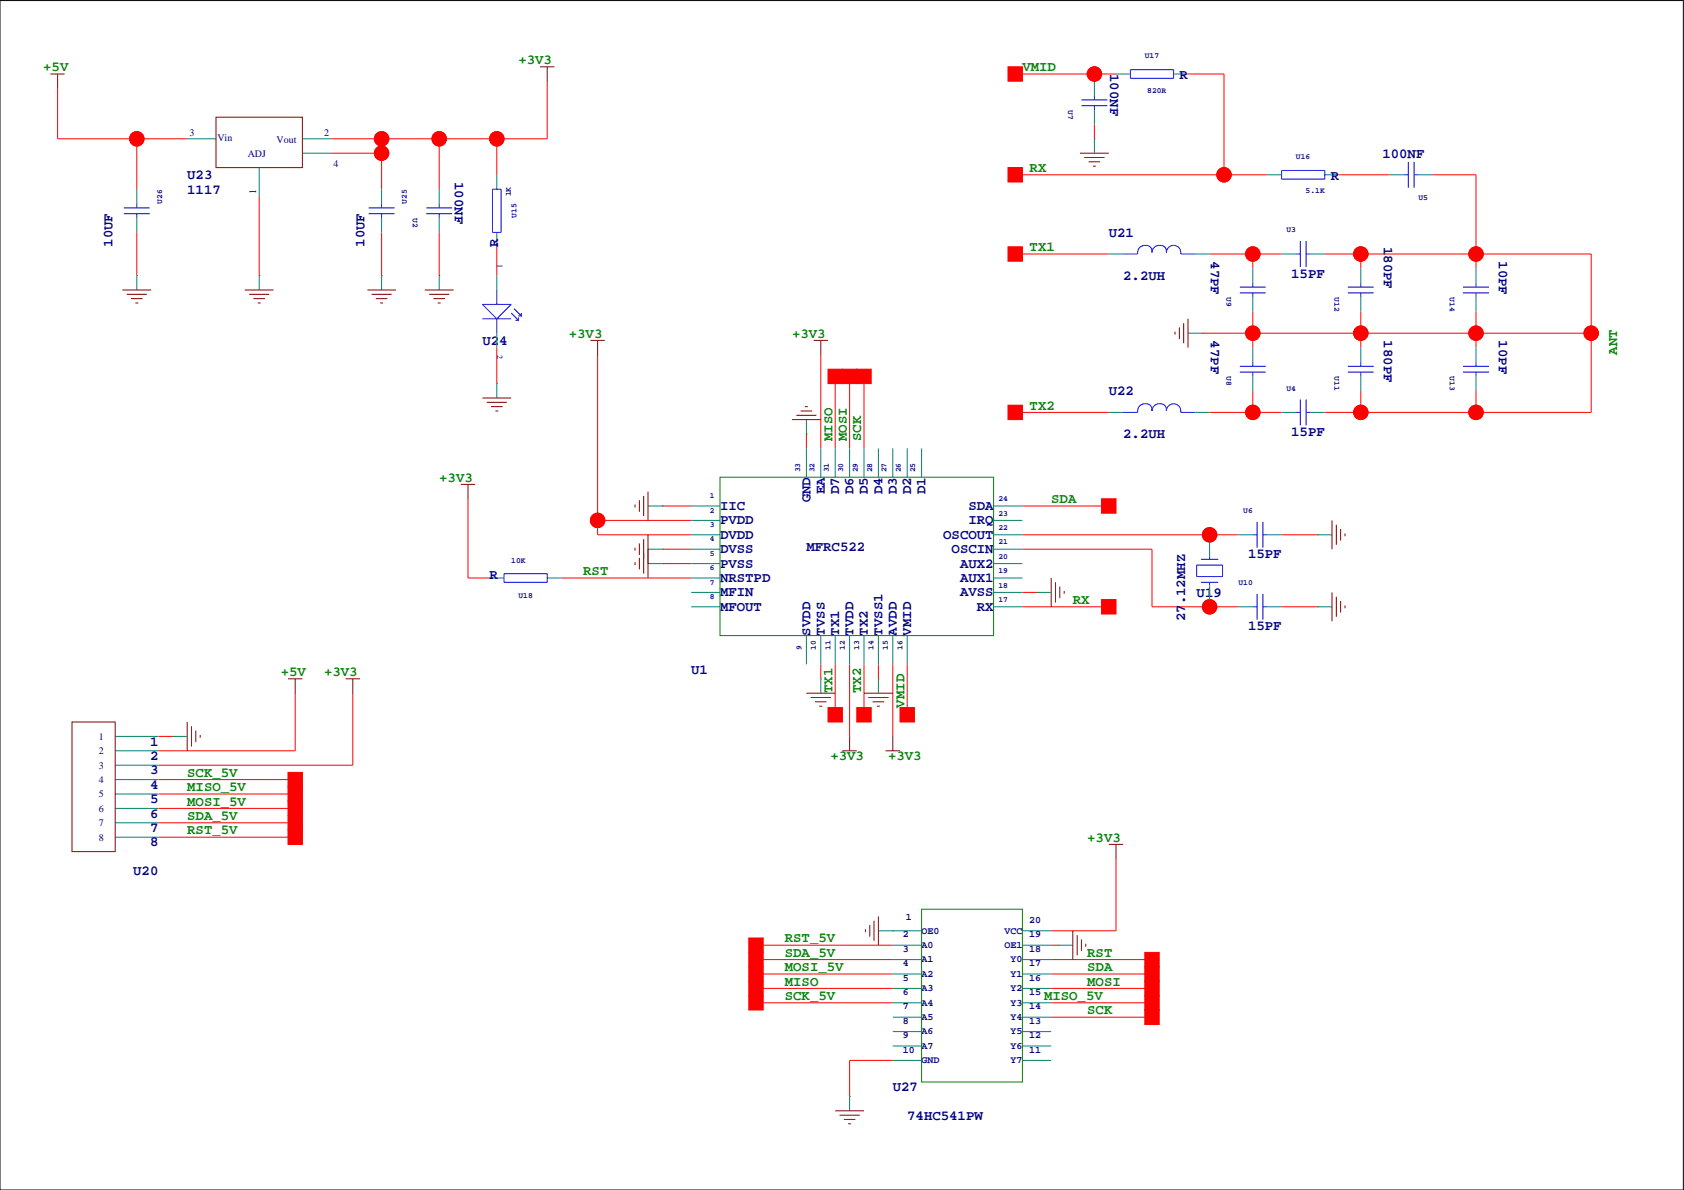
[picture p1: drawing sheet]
<svg xmlns="http://www.w3.org/2000/svg" width="297mm" height="210mm" viewBox="0 0 297 210" stroke-linecap="round" stroke-linejoin="round" font-family="sans-serif">
<path d="M0 .1h296.9v209.8h-296.9z" fill="none" stroke="#000" stroke-width=".18"/>
<g fill="none" stroke="#008080" stroke-width=".18">
<path d="M10.2 15.6h.1M96.5 14.3h.1M193 14.3v2.6M193 19.4v2.5M196.8 13.1h2.6M207 13.1h2.5M24.1 33.4v2.5M24.1 38.5v2.5M33 24.5h5.1M45.7 29.6v5M53.3 24.5h5.1M53.3 27h5.1"/>
<path d="M67.3 33.4v2.5M67.3 38.5v2.5M77.5 33.4v2.5M77.5 38.5v2.5M87.6 30.8v2.6M193 24.5v2.5M223.5 30.8h2.6M233.7 30.8h2.5M245.1 30.8h2.5M250.2 30.8h2.5M24.1 48.6v2.6M45.7 48.6v2.6"/>
<path d="M67.3 48.6v2.6M77.5 48.6v2.6M87.6 41v2.5M87.6 48.6v2.6M87.6 58.8v2.5M195.6 44.8h2.5M209.5 58.8h2.6M210.8 44.8h2.6M221 47.3v2.6M221 52.4v2.6M226.1 44.8h2.5M231.1 44.8h2.6"/>
<path d="M240 47.3v2.6M240 52.4v2.6M260.3 47.3v2.6M260.3 52.4v2.6M87.6 67.7v2.5M105.4 62.6h.1M142.2 74v2.6M142.2 79.1v5.1M144.8 79.1v5.1M147.3 79.1v5.1M149.9 79.1v5.1M152.4 79.1v5.1"/>
<path d="M154.9 79.1v5.1M157.5 79.1v5.1M160 79.1v5.1M162.6 79.1v5.1M195.6 72.7h2.5M210.8 72.7h2.6M221 61.3v2.6M221 66.4v2.5M226.1 72.7h2.5M231.1 72.7h2.6M240 61.3v2.6M240 66.4v2.5"/>
<path d="M260.3 61.3v2.6M260.3 66.4v2.5M82.6 88h.1M114.3 96.9h2.5M114.3 99.4h2.5M114.3 89.3h2.5M121.9 96.9h5.1M121.9 99.4h5.1M121.9 94.3h5.1M121.9 91.8h5.1M121.9 89.3h5.1M175.3 96.9h5"/>
<path d="M175.3 99.4h5M175.3 94.3h5M175.3 91.8h5M175.3 89.3h5M213.4 95.6v2.5M218.4 94.3h2.6M223.5 94.3h2.6M232.4 94.3h2.5M86.4 102h2.5M96.5 102h2.6M121.9 107h5.1M121.9 104.5h5.1"/>
<path d="M121.9 102h5.1M142.2 112.1v5.1M144.8 112.1v5.1M144.8 119.7v2.6M147.3 112.1v5.1M149.9 112.1v5.1M152.4 112.1v5.1M154.9 112.1v5.1M154.9 119.7v2.6M157.5 112.1v5.1M160 112.1v5.1M175.3 107h5"/>
<path d="M175.3 104.5h5M175.3 102h5M182.9 104.5h2.5M213.4 103.2v2.6M218.4 107h2.6M223.5 107h2.6M232.4 107h2.5M20.3 129.9h7.6M20.3 132.4h7.6M20.3 135h7.6M20.3 137.5h7.6M30.5 129.9h2.5"/>
<path d="M52.1 122.3h.1M62.2 122.3h.1M149.9 129.9h.1M157.5 129.9h.1M20.3 140.1h7.6M20.3 142.6h7.6M20.3 145.1h7.6M20.3 147.7h7.6M196.9 151.5h.1M154.9 164.2h7.7M157.5 179.4h5.1M157.5 176.9h5.1"/>
<path d="M157.5 174.3h5.1M157.5 171.8h5.1M157.5 169.3h5.1M157.5 166.7h5.1M180.3 164.2h5.1M180.3 179.4h5.1M180.3 176.9h5.1M180.3 174.3h5.1M180.3 171.8h5.1M180.3 169.3h5.1M180.3 166.7h5.1M186.7 166.7h2.5"/>
<path d="M149.9 193.4v2.5M157.5 187h5.1M157.5 184.5h5.1M157.5 182h5.1M180.3 187h5.1M180.3 184.5h5.1M180.3 182h5.1"/>
<circle cx="144.8" cy="62.6" r="0"/>
</g>
<g fill="none" stroke="#800000" stroke-width=".18">
<path d="M8.9 13.1h2.5M10.2 13.1v2.5M95.2 11.8h2.6M96.5 11.8v2.5M38.1 20.7h15.2v8.9h-15.2zM190.5 27h5.1M191.3 27.8h3.5M192 28.5h2.1M192.8 29.3h.5M21.6 51.2h5.1M22.4 51.9h3.5M23.1 52.7h2"/>
<path d="M23.9 53.4h.5M43.2 51.2h5.1M43.9 51.9h3.6M44.7 52.7h2M45.5 53.4h.5M64.8 51.2h5M65.5 51.9h3.6M66.3 52.7h2M67.1 53.4h.5M74.9 51.2h5.1M75.7 51.9h3.5M76.5 52.7h2"/>
<path d="M77.2 53.4h.5M207.3 58.5v.5M208 57.8v2M208.8 57v3.6M209.5 56.2v5.1M85.1 70.2h5.1M85.9 71h3.5M86.6 71.7h2M87.4 72.5h.5M104.1 60h2.6M105.4 60v2.6M139.7 74h5.1"/>
<path d="M140.5 73.3h3.5M141.2 72.5h2.1M142 71.7h.5M143.5 60h2.5M144.8 60v2.6M81.3 85.4h2.5M82.5 85.4v2.6M112 89v.5M112 96.6v.5M112 99.2v.5M112.8 88.2v2.1M112.8 95.9v2"/>
<path d="M112.8 98.4v2M113.5 87.5v3.5M113.5 95.1v6.1M114.3 86.7v5.1M114.3 94.3v7.7M234.9 91.8v5.1M235.7 92.6v3.5M236.5 93.3v2M237.2 94.1v.5M50.8 119.7h2.5M52.1 119.7v2.6M61 119.7h2.5"/>
<path d="M62.2 119.7v2.6M185.4 102v5M186.2 102.7v3.6M186.9 103.5v2M187.7 104.2v.5M234.9 104.5v5.1M235.7 105.3v3.5M236.5 106v2M237.2 106.8v.5M12.7 127.4h7.6v22.8h-7.6zM33 127.4v5M33.8 128.1v3.6"/>
<path d="M34.5 128.9v2M35.3 129.6v.5M142.2 122.3h5.1M143 123h3.6M143.8 123.8h2M144.5 124.6h.5M148.6 132.4h2.5M149.9 129.9v2.5M152.4 122.3h5.1M153.2 123h3.5M153.9 123.8h2.1M154.7 124.6h.5"/>
<path d="M156.2 132.4h2.5M157.5 129.9v2.5M195.6 148.9h2.5M196.8 148.9v2.6M152.7 163.9v.5M153.4 163.2v2M154.2 162.4v3.6M154.9 161.6v5.1M189.2 164.2v5.1M190 164.9v3.6M190.8 165.7v2M191.5 166.5v.5"/>
<path d="M147.3 195.9h5.1M148.1 196.7h3.5M148.8 197.5h2.1M149.6 198.2h.5"/>
</g>
<g fill="none" stroke="#008000" stroke-width=".18">
<path d="M193 24.5h.1M24.1 48.6h.1M45.7 48.6h.1M67.3 48.6h.1M77.5 48.6h.1M212.1 58.8h.1M87.6 67.7h.1M142.2 76.6h.1M116.8 96.9h.1M116.8 99.4h.1M116.8 89.3h.1M127 84.2h48.3v27.9h-48.3z"/>
<path d="M232.4 94.3h.1M144.8 119.7h.1M154.9 119.7h.1M182.9 104.5h.1M232.4 107h.1M30.5 129.9h.1M157.5 164.2h.1M162.6 160.4h17.7v30.5h-17.7zM186.7 166.7h.1M149.9 193.4h.1"/>
</g>
<g fill="none" stroke="#f00" stroke-width=".18">
<path d="M10.2 15.6v8.9h22.8M96.5 14.3v10.2h-38.1M179.1 13.1h17.7M193 13.1v1.2M209.5 13.1h6.4v17.7M24.1 24.5v8.9M45.7 34.6v14M58.4 27h8.9M67.3 24.5v8.9M77.5 24.5v8.9M87.6 24.5v6.3M179.1 30.8h44.4"/>
<path d="M193 21.9v2.6M236.2 30.8h8.9M252.7 30.8h7.6v16.5M24.1 41v7.6M67.3 41v7.6M77.5 41v7.6M87.6 43.5v5.1M179.1 44.8h16.5M212.1 58.8h68.6M213.4 44.8h12.7M221 44.8v2.5M221 55v6.3"/>
<path d="M233.7 44.8h47v27.9h-47M240 44.8v2.5M240 55v6.3M260.3 55v6.3M87.6 61.3v6.4M105.4 62.6v31.7h16.5M142.2 76.6v2.5M144.8 62.6v16.5M147.3 66.4v12.7M149.9 66.4v12.7M152.4 66.4v12.7M179.1 72.7h16.5"/>
<path d="M213.4 72.7h12.7M221 68.9v3.8M240 68.9v3.8M260.3 68.9v3.8M82.5 88v14h3.9M105.4 91.8h16.5M116.8 96.9h5.1M116.8 89.3h5.1M116.8 99.4h5.1M180.3 96.9h22.9v10.1h15.2M180.3 94.3h38.1M180.3 89.3h15.3"/>
<path d="M213.4 94.3v1.3M226.1 94.3h6.3M99.1 102h22.8M144.8 117.2v2.5M147.3 117.2v8.9M149.9 117.2v12.7M152.4 117.2v8.9M154.9 117.2v2.5M157.5 117.2v12.7M160 117.2v8.9M180.3 107h15.3M180.3 104.5h2.6"/>
<path d="M213.4 105.8v1.2M226.1 107h6.3M27.9 129.9h2.6M27.9 137.5h24.2M52.1 122.3v10.1h-24.2M62.2 122.3v12.7h-34.3M27.9 147.7h24.2M27.9 145.1h24.2M27.9 142.6h24.2M27.9 140.1h24.2M196.8 151.5v12.7h-11.4M133.3 176.9h24.2"/>
<path d="M133.3 171.8h24.2M133.3 169.3h24.2M133.3 166.7h24.2M133.3 174.3h24.2M157.5 164.2h.1M185.4 176.9h17.8M185.4 171.8h17.8M185.4 169.3h17.8M185.4 166.7h1.3M185.4 174.3h17.8M185.4 179.4h17.8M157.5 187h-7.6v6.4"/>
<circle cx="193" cy="13.1" r="1.27"/>
<circle cx="24.1" cy="24.5" r="1.27"/>
<circle cx="67.3" cy="24.5" r="1.27"/>
<circle cx="67.3" cy="27" r="1.27"/>
<circle cx="77.5" cy="24.5" r="1.27"/>
<circle cx="87.6" cy="24.5" r="1.27"/>
<circle cx="215.9" cy="30.8" r="1.27"/>
<circle cx="221" cy="58.8" r="1.27"/>
<circle cx="221" cy="44.8" r="1.27"/>
<circle cx="240" cy="44.8" r="1.27"/>
<circle cx="240" cy="58.8" r="1.27"/>
<circle cx="260.3" cy="58.8" r="1.27"/>
<circle cx="260.3" cy="44.8" r="1.27"/>
<circle cx="280.7" cy="58.8" r="1.27"/>
<circle cx="221" cy="72.7" r="1.27"/>
<circle cx="240" cy="72.7" r="1.27"/>
<circle cx="260.3" cy="72.7" r="1.27"/>
<circle cx="105.4" cy="91.8" r="1.27"/>
<circle cx="213.4" cy="94.3" r="1.27"/>
<circle cx="213.4" cy="107" r="1.27"/>
</g>
<g fill="#f00" stroke="#f00" stroke-width=".18">
<path d="M132.1 175.6h2.5v2.6h-2.5z" fill-rule="evenodd"/>
<path d="M132.1 170.5h2.5v2.6h-2.5z" fill-rule="evenodd"/>
<path d="M132.1 168h2.5v2.5h-2.5z" fill-rule="evenodd"/>
<path d="M132.1 165.5h2.5v2.5h-2.5z" fill-rule="evenodd"/>
<path d="M177.8 71.5h2.5v2.5h-2.5z" fill-rule="evenodd"/>
<path d="M151.1 65.1h2.6v2.6h-2.6z" fill-rule="evenodd"/>
<path d="M146 65.1h2.6v2.6h-2.6z" fill-rule="evenodd"/>
<path d="M194.3 105.8h2.5v2.5h-2.5z" fill-rule="evenodd"/>
<path d="M146 124.8h2.6v2.6h-2.6z" fill-rule="evenodd"/>
<path d="M151.1 124.8h2.6v2.6h-2.6z" fill-rule="evenodd"/>
<path d="M194.3 88h2.5v2.5h-2.5z" fill-rule="evenodd"/>
<path d="M148.6 65.1h2.5v2.6h-2.5z" fill-rule="evenodd"/>
<path d="M177.8 43.5h2.5v2.6h-2.5z" fill-rule="evenodd"/>
<path d="M177.8 29.6h2.5v2.5h-2.5z" fill-rule="evenodd"/>
<path d="M177.8 11.8h2.5v2.5h-2.5z" fill-rule="evenodd"/>
<path d="M158.7 124.8h2.6v2.6h-2.6z" fill-rule="evenodd"/>
<path d="M201.9 168h2.6v2.5h-2.6z" fill-rule="evenodd"/>
<path d="M201.9 170.5h2.6v2.6h-2.6z" fill-rule="evenodd"/>
<path d="M201.9 173.1h2.6v2.5h-2.6z" fill-rule="evenodd"/>
<path d="M201.9 178.2h2.6v2.5h-2.6z" fill-rule="evenodd"/>
<path d="M50.8 146.4h2.5v2.5h-2.5z" fill-rule="evenodd"/>
<path d="M50.8 143.9h2.5v2.5h-2.5z" fill-rule="evenodd"/>
<path d="M50.8 141.3h2.5v2.6h-2.5z" fill-rule="evenodd"/>
<path d="M50.8 136.2h2.5v2.6h-2.5z" fill-rule="evenodd"/>
<path d="M50.8 138.8h2.5v2.5h-2.5z" fill-rule="evenodd"/>
<path d="M132.1 173.1h2.5v2.5h-2.5z" fill-rule="evenodd"/>
<path d="M201.9 175.6h2.6v2.6h-2.6z" fill-rule="evenodd"/>
<circle cx="221" cy="72.7" r="1.27"/>
<circle cx="221" cy="44.8" r="1.27"/>
<circle cx="67.3" cy="27" r="1.27"/>
<circle cx="77.5" cy="24.5" r="1.27"/>
<circle cx="67.3" cy="24.5" r="1.27"/>
<circle cx="87.6" cy="24.5" r="1.27"/>
<circle cx="24.1" cy="24.5" r="1.27"/>
<circle cx="213.4" cy="107" r="1.27"/>
<circle cx="213.4" cy="94.3" r="1.27"/>
<circle cx="105.4" cy="91.8" r="1.27"/>
<circle cx="215.9" cy="30.8" r="1.27"/>
<circle cx="193" cy="13.1" r="1.27"/>
<circle cx="260.3" cy="58.8" r="1.27"/>
<circle cx="280.7" cy="58.8" r="1.27"/>
<circle cx="240" cy="44.8" r="1.27"/>
<circle cx="260.3" cy="44.8" r="1.27"/>
<circle cx="240" cy="72.7" r="1.27"/>
<circle cx="260.3" cy="72.7" r="1.27"/>
<circle cx="240" cy="58.8" r="1.27"/>
<circle cx="221" cy="58.8" r="1.27"/>
</g>
<g fill="none" stroke="#00f" stroke-width=".18">
<path d="M190.8 18.6h4.5M190.8 17.6h4.5M193 16.9v.7M193 18.6v.8M199.4 12.3h7.6v1.5h-7.6zM21.8 36.7h4.6M21.8 37.7h4.6M24.1 35.9v.8M24.1 37.7v.8M65 36.7h4.6M65 37.7h4.6M67.3 35.9v.8"/>
<path d="M67.3 37.7v.8M75.2 36.7h4.6M75.2 37.7h4.6M77.5 35.9v.8M77.5 37.7v.8M86.9 33.4h1.5v7.6h-1.5zM226.1 30.1h7.6v1.5h-7.6zM247.6 30.8h.8M248.4 28.5v4.6M249.4 30.8h.8M249.4 28.5v4.6M85.1 53.7h5.1l-2.6 2.5z"/>
<path d="M85.1 56.2h5.1M87.6 51.2v2.5M87.6 56.2v2.6M90.2 55.2l1.2 1.3v-.5M90.7 54.5l1.2 1.2v-.5M90.9 56.5h.5M91.4 55.7h.5M198.1 44.8h2.6M201.9 43.3a1.27 1.27 0 0 0-1.2 1.5M201.9 43.3a1.02 1.02 0 0 1 1.3 1.2M204.5 43.3a1.27 1.27 0 0 0-1.3 1.2M204.5 43.3a1.02 1.02 0 0 1 1.2 1.2"/>
<path d="M205.7 44.5a1.27 1.27 0 0 1 1.4-1.2 1.27 1.27 0 0 1 1.2 1.5h2.5M218.7 51.7h4.6M218.7 50.6h4.6M221 49.9v.7M221 51.7v.7M228.6 44.8h.8M229.4 42.5v4.6M230.4 44.8h.7M230.4 42.5v4.6M237.7 51.7h4.6M237.7 50.6h4.6M240 49.9v.7"/>
<path d="M240 51.7v.7M258.1 51.7h4.5M258.1 50.6h4.5M260.3 49.9v.7M260.3 51.7v.7M198.1 72.7h2.6M201.9 71.2a1.27 1.27 0 0 0-1.2 1.5M201.9 71.2a1.02 1.02 0 0 1 1.3 1.3M204.5 71.2a1.27 1.27 0 0 0-1.3 1.3M204.5 71.2a1.02 1.02 0 0 1 1.2 1.3M205.7 72.5a1.27 1.27 0 0 1 1.4-1.3 1.27 1.27 0 0 1 1.2 1.5M208.3 72.7h2.5"/>
<path d="M218.7 65.6h4.6M218.7 64.6h4.6M221 63.9v.7M221 65.6v.8M228.6 72.7h.8M229.4 70.5v4.5M230.4 72.7h.7M230.4 70.5v4.5M237.7 65.6h4.6M237.7 64.6h4.6M240 63.9v.7M240 65.6v.8"/>
<path d="M258.1 65.6h4.5M258.1 64.6h4.5M260.3 63.9v.7M260.3 65.6v.8M211.1 99.7h4.5v2h-4.5zM211.8 98.7h3.1M213.4 98.1v.6M221 94.3h.7M221.7 92v4.6M222.8 92v4.6M222.8 94.3h.7M88.9 101.2h7.6v1.5h-7.6z"/>
<path d="M211.8 102.7h3.1M213.4 102.7v.5M221 107h.7M221.7 104.7v4.6M222.8 107h.7M222.8 104.7v4.6"/>
</g>
<g font-size="2.5" fill="#008000">
<text x="91.4" y="11.3">+3V3</text>
<text x="7.6" y="12.5">+5V</text>
<text x="180.3" y="12.5">VMID</text>
<text x="181.6" y="30.3">RX</text>
<text x="181.6" y="44.3">TX1</text>
<text x="100.3" y="59.5">+3V3</text>
<text x="139.7" y="59.5">+3V3</text>
<text x="285.2" y="62.6" transform="rotate(-90 285.2 62.6)">ANT</text>
<text x="146.8" y="77.8" transform="rotate(-90 146.8 77.8)">MISO</text>
<text x="149.4" y="77.8" transform="rotate(-90 149.4 77.8)">MOSI</text>
<text x="151.9" y="77.8" transform="rotate(-90 151.9 77.8)">SCK</text>
<text x="181.6" y="72.2">TX2</text>
<text x="77.5" y="84.9">+3V3</text>
<text x="185.4" y="88.7">SDA</text>
<text x="102.9" y="101.4">RST</text>
<text x="189.2" y="106.5">RX</text>
<text x="49.5" y="119.2">+5V</text>
<text x="57.1" y="119.2">+3V3</text>
<text x="146.8" y="122.3" transform="rotate(-90 146.8 122.3)">TX1</text>
<text x="151.9" y="122.3" transform="rotate(-90 151.9 122.3)">TX2</text>
<text x="159.5" y="124.8" transform="rotate(-90 159.5 124.8)">VMID</text>
<text x="33" y="137">SCK_5V</text>
<text x="146.5" y="134">+3V3</text>
<text x="156.6" y="134">+3V3</text>
<text x="33" y="139.5">MISO_5V</text>
<text x="33" y="142.1">MOSI_5V</text>
<text x="33" y="144.6">SDA_5V</text>
<text x="33" y="147.2">RST_5V</text>
<text x="191.8" y="148.4">+3V3</text>
<text x="138.4" y="166.2">RST_5V</text>
<text x="138.4" y="173.8">MISO</text>
<text x="138.4" y="168.8">SDA_5V</text>
<text x="138.4" y="171.3">MOSI_5V</text>
<text x="191.8" y="173.8">MOSI</text>
<text x="191.8" y="171.3">SDA</text>
<text x="191.8" y="168.8">RST</text>
<text x="138.4" y="176.4">SCK_5V</text>
<text x="184.1" y="176.4">MISO_5V</text>
<text x="191.8" y="178.9">SCK</text>
</g>
<g font-size="2.5" fill="#000080">
<text x="195.8" y="13.1" transform="rotate(90 195.8 13.1)">100NF</text>
<text x="208.1" y="13.9">R</text>
<text x="243.8" y="27.8">100NF</text>
<text x="33" y="31.6">U23</text>
<text x="33" y="34.1">1117</text>
<text x="80.2" y="32.1" transform="rotate(90 80.2 32.1)">100NF</text>
<text x="234.7" y="31.7">R</text>
<text x="195.6" y="41.8">U21</text>
<text x="19.8" y="43.5" transform="rotate(-90 19.8 43.5)">10UF</text>
<text x="64.3" y="43.5" transform="rotate(-90 64.3 43.5)">10UF</text>
<text x="87.9" y="43.5" transform="rotate(-90 87.9 43.5)">R</text>
<text x="213.6" y="46.1" transform="rotate(90 213.6 46.1)">47PF</text>
<text x="244.1" y="43.5" transform="rotate(90 244.1 43.5)">180PF</text>
<text x="264.4" y="46.1" transform="rotate(90 264.4 46.1)">10PF</text>
<text x="198.1" y="49.4">2.2UH</text>
<text x="227.8" y="49">15PF</text>
<text x="85.1" y="60.8">U24</text>
<text x="213.6" y="60" transform="rotate(90 213.6 60)">47PF</text>
<text x="244.1" y="60" transform="rotate(90 244.1 60)">180PF</text>
<text x="264.4" y="60" transform="rotate(90 264.4 60)">10PF</text>
<text x="195.6" y="69.7">U22</text>
<text x="198.1" y="77.3">2.2UH</text>
<text x="227.8" y="76.9">15PF</text>
<text x="127" y="89.9">IIC</text>
<text x="142.9" y="88.6" transform="rotate(-90 142.9 88.6)">GND</text>
<text x="145.5" y="87.1" transform="rotate(-90 145.5 87.1)">EA</text>
<text x="148" y="87.1" transform="rotate(-90 148 87.1)">D7</text>
<text x="150.6" y="87.1" transform="rotate(-90 150.6 87.1)">D6</text>
<text x="153.1" y="87.1" transform="rotate(-90 153.1 87.1)">D5</text>
<text x="155.6" y="87.1" transform="rotate(-90 155.6 87.1)">D4</text>
<text x="158.2" y="87.1" transform="rotate(-90 158.2 87.1)">D3</text>
<text x="160.7" y="87.1" transform="rotate(-90 160.7 87.1)">D2</text>
<text x="163.3" y="87.1" transform="rotate(-90 163.3 87.1)">D1</text>
<text x="170.8" y="89.9">SDA</text>
<text x="127" y="95">DVDD</text>
<text x="127" y="92.5">PVDD</text>
<text x="166.4" y="95">OSCOUT</text>
<text x="170.8" y="92.5">IRQ</text>
<text x="127" y="100.1">PVSS</text>
<text x="127" y="97.6">DVSS</text>
<text x="142.2" y="97.2">MFRC522</text>
<text x="167.9" y="97.6">OSCIN</text>
<text x="169.3" y="100.1">AUX2</text>
<text x="220.1" y="98.5">15PF</text>
<text x="86.4" y="102.2">R</text>
<text x="127" y="107.7">MFOUT</text>
<text x="127" y="105.2">MFIN</text>
<text x="127" y="102.6">NRSTPD</text>
<text x="169.3" y="105.2">AVSS</text>
<text x="169.3" y="102.6">AUX1</text>
<text x="172.3" y="107.7">RX</text>
<text x="211.1" y="105.3">U19</text>
<text x="142.9" y="112.1" transform="rotate(-90 142.9 112.1)">SVDD</text>
<text x="145.5" y="112.1" transform="rotate(-90 145.5 112.1)">TVSS</text>
<text x="148" y="112.1" transform="rotate(-90 148 112.1)">TX1</text>
<text x="150.6" y="112.1" transform="rotate(-90 150.6 112.1)">TVDD</text>
<text x="153.1" y="112.1" transform="rotate(-90 153.1 112.1)">TX2</text>
<text x="155.6" y="112.1" transform="rotate(-90 155.6 112.1)">TVSS1</text>
<text x="158.2" y="112.1" transform="rotate(-90 158.2 112.1)">AVDD</text>
<text x="160.7" y="112.1" transform="rotate(-90 160.7 112.1)">VMID</text>
<text x="209" y="109.6" transform="rotate(-90 209 109.6)">27.12MHZ</text>
<text x="220.1" y="111.2">15PF</text>
<text x="121.9" y="118.8">U1</text>
<text x="26.5" y="131.5">1</text>
<text x="26.5" y="134">2</text>
<text x="26.5" y="136.6">3</text>
<text x="26.5" y="139.1">4</text>
<text x="26.5" y="141.7">5</text>
<text x="26.5" y="144.2">6</text>
<text x="26.5" y="146.7">7</text>
<text x="26.5" y="149.3">8</text>
<text x="23.5" y="154.4">U20</text>
<text x="157.5" y="192.5">U27</text>
<text x="160" y="197.5">74HC541PW</text>
</g>
<g font-size="1.8" fill="#000080">
<text x="33.4" y="23.9">3</text>
<text x="57.1" y="23.9">2</text>
<text x="38.4" y="24.9">Vin</text>
<text x="43.7" y="27.7">ADJ</text>
<text x="48.8" y="25.2">Vout</text>
<text x="58.8" y="29.5">4</text>
<text x="45.2" y="34.3" transform="rotate(-90 45.2 34.3)">1</text>
<text x="17.4" y="130.5">1</text>
<text x="17.4" y="133">2</text>
<text x="17.4" y="135.6">3</text>
<text x="17.4" y="138.1">4</text>
<text x="17.4" y="140.6">5</text>
<text x="17.4" y="143.2">6</text>
<text x="17.4" y="145.7">7</text>
<text x="17.4" y="148.3">8</text>
<text x="159.3" y="167.9">3</text>
<text x="159.3" y="165.3">2</text>
<text x="159.8" y="162.3">1</text>
<text x="162.6" y="167.2">A0</text>
<text x="162.6" y="164.7">OE0</text>
<text x="177.2" y="167.2">OE1</text>
<text x="177.2" y="164.7">VCC</text>
<text x="181.5" y="167.9">18</text>
<text x="181.5" y="165.3">19</text>
<text x="181.5" y="162.8">20</text>
<text x="159.3" y="173">5</text>
<text x="159.3" y="170.4">4</text>
<text x="162.6" y="172.3">A2</text>
<text x="162.6" y="169.8">A1</text>
<text x="178.2" y="172.3">Y1</text>
<text x="178.2" y="169.8">Y0</text>
<text x="181.5" y="173">16</text>
<text x="181.5" y="170.4">17</text>
<text x="159.3" y="178">7</text>
<text x="159.3" y="175.5">6</text>
<text x="162.6" y="179.9">A5</text>
<text x="162.6" y="177.4">A4</text>
<text x="162.6" y="174.8">A3</text>
<text x="178.2" y="179.9">Y4</text>
<text x="178.2" y="177.4">Y3</text>
<text x="178.2" y="174.8">Y2</text>
<text x="181.5" y="178">14</text>
<text x="181.5" y="175.5">15</text>
<text x="159.3" y="185.7">10</text>
<text x="159.3" y="183.1">9</text>
<text x="159.3" y="180.6">8</text>
<text x="162.6" y="185">A7</text>
<text x="162.6" y="182.5">A6</text>
<text x="178.2" y="185">Y6</text>
<text x="178.2" y="182.5">Y5</text>
<text x="181.5" y="185.7">11</text>
<text x="181.5" y="183.1">12</text>
<text x="181.5" y="180.6">13</text>
<text x="162.6" y="187.5">GND</text>
<text x="178.2" y="187.5">Y7</text>
</g>
<g font-size="1.4" fill="#000080">
<text x="201.9" y="10.2">U17</text>
<text x="202.4" y="16.3">820R</text>
<text x="188.4" y="19.4" transform="rotate(90 188.4 19.4)">U7</text>
<text x="228.6" y="28">U16</text>
<text x="28.6" y="35.9" transform="rotate(-90 28.6 35.9)">U26</text>
<text x="71.8" y="35.9" transform="rotate(-90 71.8 35.9)">U25</text>
<text x="90.1" y="34.6" transform="rotate(-90 90.1 34.6)">1K</text>
<text x="230.3" y="34.1">5.1K</text>
<text x="250.2" y="35.3">U5</text>
<text x="72.8" y="38.5" transform="rotate(90 72.8 38.5)">U2</text>
<text x="91.1" y="38.5" transform="rotate(-90 91.1 38.5)">U15</text>
<text x="226.9" y="41">U3</text>
<text x="87.7" y="46.6" transform="rotate(90 87.7 46.6)">1</text>
<text x="216.3" y="52.4" transform="rotate(90 216.3 52.4)">U9</text>
<text x="235.4" y="52.4" transform="rotate(90 235.4 52.4)">U12</text>
<text x="255.7" y="52.4" transform="rotate(90 255.7 52.4)">U14</text>
<text x="87.7" y="62.6" transform="rotate(90 87.7 62.6)">2</text>
<text x="216.3" y="66.4" transform="rotate(90 216.3 66.4)">U8</text>
<text x="226.9" y="68.9">U4</text>
<text x="235.4" y="66.4" transform="rotate(90 235.4 66.4)">U11</text>
<text x="255.7" y="66.4" transform="rotate(90 255.7 66.4)">U13</text>
<text x="141.1" y="83.3" transform="rotate(-90 141.1 83.3)">33</text>
<text x="143.7" y="83.3" transform="rotate(-90 143.7 83.3)">32</text>
<text x="146.2" y="83.3" transform="rotate(-90 146.2 83.3)">31</text>
<text x="148.8" y="83.3" transform="rotate(-90 148.8 83.3)">30</text>
<text x="151.3" y="83.3" transform="rotate(-90 151.3 83.3)">29</text>
<text x="153.8" y="83.3" transform="rotate(-90 153.8 83.3)">28</text>
<text x="156.4" y="83.3" transform="rotate(-90 156.4 83.3)">27</text>
<text x="158.9" y="83.3" transform="rotate(-90 158.9 83.3)">26</text>
<text x="161.5" y="83.3" transform="rotate(-90 161.5 83.3)">25</text>
<text x="125.2" y="87.9">1</text>
<text x="176.1" y="88.4">24</text>
<text x="125.2" y="95.5">4</text>
<text x="125.2" y="93">3</text>
<text x="125.2" y="90.4">2</text>
<text x="176.1" y="93.5">22</text>
<text x="176.1" y="90.9">23</text>
<text x="219.3" y="90.5">U6</text>
<text x="90.2" y="99.3">10K</text>
<text x="125.2" y="100.6">6</text>
<text x="125.2" y="98">5</text>
<text x="176.1" y="101.1">19</text>
<text x="176.1" y="98.6">20</text>
<text x="176.1" y="96">21</text>
<text x="91.4" y="105.4">U18</text>
<text x="125.2" y="105.7">8</text>
<text x="125.2" y="103.1">7</text>
<text x="176.1" y="106.2">17</text>
<text x="176.1" y="103.6">18</text>
<text x="218.4" y="103.2">U10</text>
<text x="141.4" y="114.7" transform="rotate(-90 141.4 114.7)">9</text>
<text x="143.9" y="114.7" transform="rotate(-90 143.9 114.7)">10</text>
<text x="146.5" y="114.7" transform="rotate(-90 146.5 114.7)">11</text>
<text x="149" y="114.7" transform="rotate(-90 149 114.7)">12</text>
<text x="151.5" y="114.7" transform="rotate(-90 151.5 114.7)">13</text>
<text x="154.1" y="114.7" transform="rotate(-90 154.1 114.7)">14</text>
<text x="156.6" y="114.7" transform="rotate(-90 156.6 114.7)">15</text>
<text x="159.2" y="114.7" transform="rotate(-90 159.2 114.7)">16</text>
</g>
</svg>
